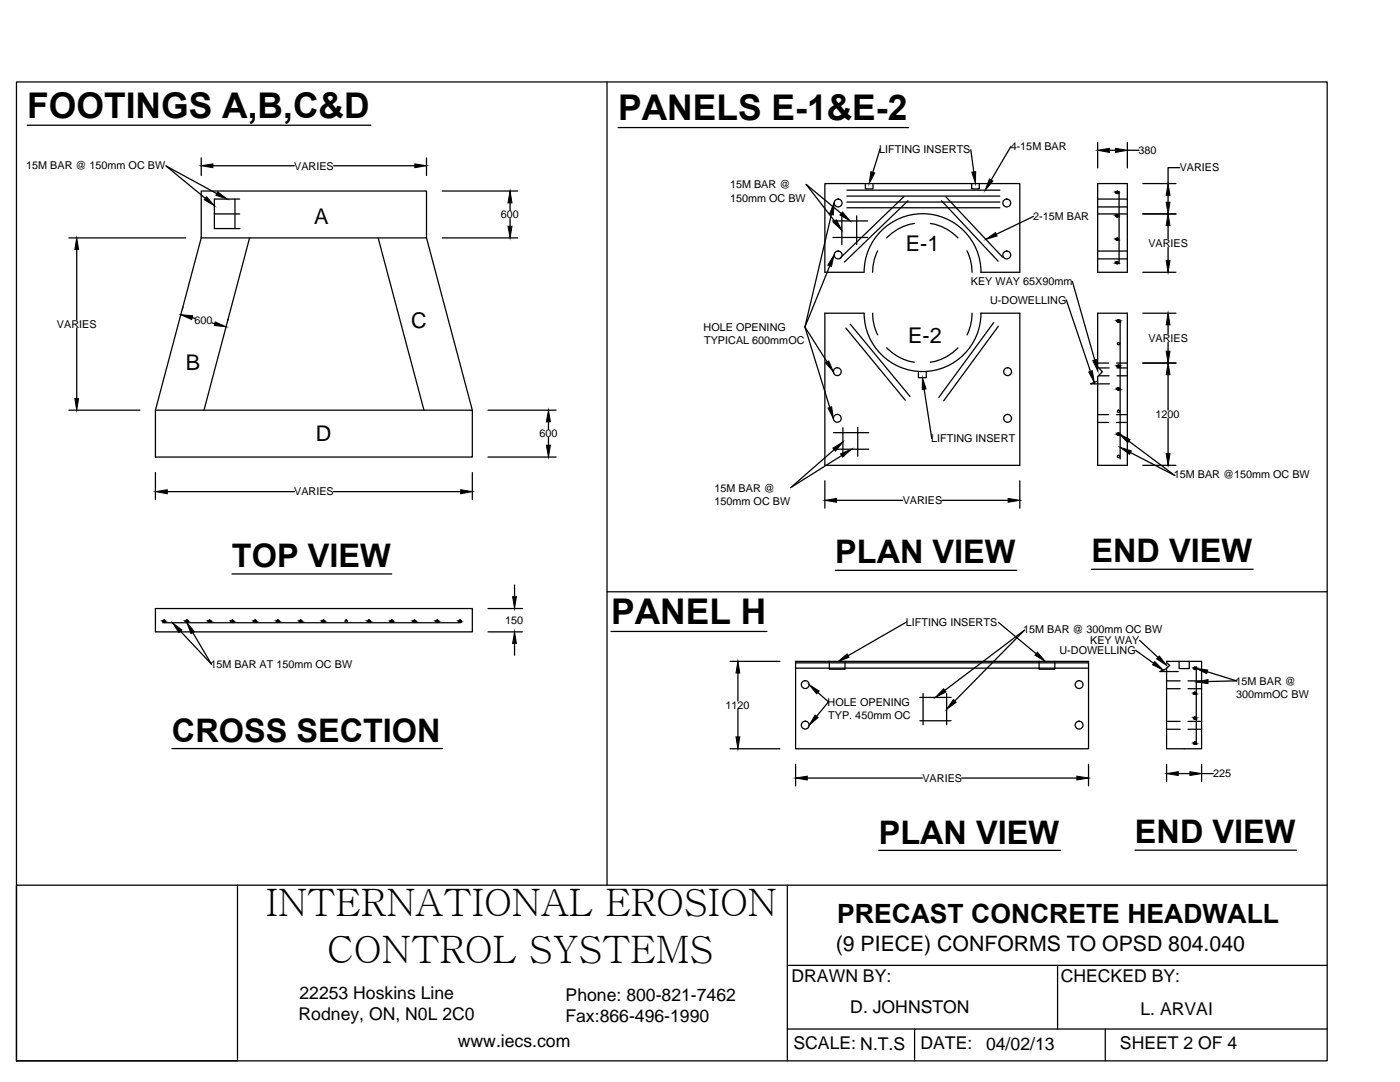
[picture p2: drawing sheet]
<svg xmlns="http://www.w3.org/2000/svg" width="279mm" height="216mm" viewBox="0 0 279 216" stroke-linecap="round" stroke-linejoin="round" font-family="sans-serif">
<!-- layer: 0 -->
<g fill="none" stroke="#000" stroke-width=".25">
<path d="M3.3 16.4h261.6v195.3h-261.6zM121.1 16.4v160.2M5.4 25h68.6M40.2 38.1h44.9v9.4h-44.9zM40.2 31.5v3.5M42.5 33.1h16.2M43.3 38.6l-10.2-5.5 7.9 6.5M46.9 39.7v5.9M47.8 39.7h-5v5.9h5.1M66.6 33.1h16.2M85.1 31.5v3.5M88.3 38.1h15"/>
<path d="M123.3 25.5h58M169 37.9h30.5M169 39.1h30.5M172.7 36.6v1.1h1.5v-1.1M175.6 29.8l-1.4 4.6M180.4 39.2l-12.7 12.2M188.8 39.3l11.3 12M193.7 29.9l.6 4.4M193.9 36.6v1.1h1.5v-1.1M201.7 29.2l-3.9 6.7M219.1 39.7h5.9M219.1 28.5v5"/>
<path d="M219.1 36.6h5.9v17.7h-5.9zM221.4 30h1.3M223.3 38.2v14.4M225 28.5v5M225 30h2.3M228.1 36.6h6.6M233.1 39v1.4M235.4 33.5h-2.3v3.1M13.7 47.5h23.4M15.3 49.8v14.1M40.2 47.5l-9.2 34.3M42.8 42.7h5"/>
<path d="M49.8 47.5l-9.1 34.3M75.5 47.5l9.1 34.3M85.1 47.5l9.2 34.3M88.3 47.5h15M101.8 40.5v1.5M101.8 43.6v1.5M165.6 53.1l-5 12.1M165.9 42.8l-5.3 22.4M166.1 44.1h7.1M166.2 47.4h7M167.9 42.6l-7-5.8 5.7 7.3M168 43.2v5.6"/>
<path d="M169 40.3h30.5M169 41.5h30.5M171 43.1v5.7M172.4 54.3h-7.8v-17.7h38.9v17.7h-7.8M175.2 50.1a9.3 9.3 0 0 0-1.1 4.2M181.2 40.1l-12.7 12.2M182.5 44.6a9.4 9.4 0 0 0-5.5 2.9M185.7 44.6a9.7 9.7 0 0 1 5.5 2.9M187.9 40.1l11.3 12M193 50.1a9.3 9.3 0 0 1 1 4.2M195.8 54.3a11.7 11.7 0 0 0-11.7-11.7 11.7 11.7 0 0 0-11.6 11.7M206.2 43.2l-7.4 3.6"/>
<path d="M212.8 59.8l4.8 14.3M214 56.2l4.5 15.6M219.1 42.7h5.9M219.1 51.7h5.9M219.1 50.1h5.9M219.1 41.3h5.9M228.1 42.7h6.6M228.1 54.3h6.6M233.1 45v2.7M233.1 49.3v2.7M15.3 65.5v14M36.5 61.3l-.1 .4"/>
<path d="M38.3 63.4l.6 .1M42.3 64.4l.6 .2M45.5 63.7l-.1 .4M160.6 65.2l4.4 7M160.6 65.2l5 16.1M168.8 65.5l11.9 14.4M169.7 64.7l11.9 14.4M172.4 62.5h-7.8v30.4h38.9v-30.4h-7.8M172.5 62.5a11.7 11.7 0 0 0 11.6 11.6 11.7 11.7 0 0 0 11.7-11.6M174.1 62.5a9.3 9.3 0 0 0 1.1 4.3M177 69.4a9.4 9.4 0 0 0 5.5 2.9M183.3 74.1v1.3h1.6v-1.3"/>
<path d="M184.4 77.7l1.6 9.8M191.2 69.4a9.7 9.7 0 0 1-5.5 2.9M194 62.5a9.3 9.3 0 0 1-1 4.3M198.3 64.4l-10.9 14.9M199.2 65.1l-10.9 14.9M219.1 62.5h5.9v30.4h-5.9v-17.7l.9-1-.9-1zM219.1 76l-1.4 .6h3.7M219.1 72.4h2.1M219.3 75h2M219.3 73.4h2M222.8 72.4h2.2M222.9 75h2.1"/>
<path d="M222.9 73.4h2.1M223.5 63.9v27.7M228.1 62.5h6.6M228.1 72.4h6.6M233.1 64.8v1.8M233.1 68.3v1.8M233.1 74.8v7M13.7 81.8h14.2M31 81.8h63.3v9.4h-63.3zM31 94.3v5.4M33.4 98.1h25.3M66.6 98.1h25.3"/>
<path d="M94.3 94.3v5.4M97.4 81.8h13.6M97.4 91.2h13.6M109.5 84.2v1.5M109.5 87.3v1.5M164.6 95.9v5.5M166.4 86.3h7M166.4 89.6h7M166.5 89.7l-8.7 7.6 10.2-6.4M166.9 99.8h13.3M168.2 85.4v5.6M171.2 85.3v5.7"/>
<path d="M188 99.8h13.2M203.5 95.9v5.5M219.1 84.3h2.1M219.1 82.7h2.1M222.8 84.3h2.2M222.8 82.7h2.2M225.3 88l9.2 6.9-8.9-4.6M228.1 92.9h6.6M233.1 83.5v7M46.3 114.5h31.9M102.7 116.7v2.4M121.1 118.1h143.8"/>
<path d="M166.7 113.8h36.2M217.8 113.6h32.3M31 121.4h63.3v4.7h-63.3zM32.5 124.3h59.5M36 126l6.2 6.5-3.7-6.3M97.4 121.4h6.9M97.4 126.1h6.9M102.7 128.4v2.3M121.9 126h31.2M145.7 132h9.9M147.3 134.3v5.6M158.8 132h58.4v17.4h-58.4z"/>
<path d="M158.8 133.3h58.4M158.8 132.3h58.4M163.2 138.2l2.1 1.9-2.3 2.8M165.5 132v1.5h3.1v-1.5M181 124.1l-11.7 6.7M183.6 139.2h6.2M184.2 138.4v6.2M188.5 137.8l16-12.1-14 14.2M188.9 138.4v6.2M199.2 124.2l7.6 6.2M207.4 132v1.5h3.1v-1.5M226.6 129.8l3.6 2.5"/>
<path d="M227.4 127.8l3.7 3.4M232.8 132h7v17.4h-7v-16.1l.7-.5-.7-.5zM232.8 133.4l-1.3 .6h3.6M232.8 137.4h2.7M232.8 135.9h2.7M235.3 132v1.4h2v-1.4M237.1 137.4h2.7M237.1 135.9h2.7M238.7 133v15.6M240.9 134l5.9 1.9-5.7 .1M34.3 149.4h54M145.7 149.4h9.9"/>
<path d="M147.3 141.5v5.5M158.8 152.5v4.3M161.1 155.3h23M183.6 143.8h6.2M191.9 155.3h23M217.2 152.5v4.3M232.8 152.5v3.4M232.8 145.5h2.7M232.8 143.9h2.7M235.1 154.4h2.4M237.1 145.5h2.7M237.1 143.9h2.7"/>
<path d="M239.8 152.5v3.4M239.8 154.4h2.3M3.3 176.6h44.1v35.1h-44.1zM47.4 176.6h217.5M157.1 176.6v28.7M175.4 169.7h36.2M226.5 169.6h32.2M157.1 192.6h107.8M211.1 192.6v12.7M182.5 205.3h-25.4v6.4M220.6 205.3h-38.1v6.4M264.9 205.3h-44.3v6.4"/>
<circle cx="223" cy="38.4" r=".23"/>
<circle cx="167.3" cy="50.9" r=".78"/>
<circle cx="167.3" cy="40.5" r=".78"/>
<circle cx="200.9" cy="50.9" r=".78"/>
<circle cx="200.9" cy="40.5" r=".78"/>
<circle cx="223" cy="52.4" r=".23"/>
<circle cx="223" cy="47.7" r=".23"/>
<circle cx="223" cy="43" r=".23"/>
<circle cx="167.1" cy="74.2" r=".78"/>
<circle cx="201.1" cy="74.2" r=".78"/>
<circle cx="223.2" cy="77.6" r=".23"/>
<circle cx="223.2" cy="73.1" r=".23"/>
<circle cx="223.2" cy="68.6" r=".23"/>
<circle cx="223.2" cy="64" r=".23"/>
<circle cx="167.1" cy="83.5" r=".78"/>
<circle cx="201.1" cy="83.5" r=".78"/>
<circle cx="223.2" cy="91.1" r=".23"/>
<circle cx="223.2" cy="86.6" r=".23"/>
<circle cx="223.2" cy="82.1" r=".23"/>
<circle cx="32.8" cy="123.9" r=".23"/>
<circle cx="37.3" cy="123.9" r=".23"/>
<circle cx="41.8" cy="123.9" r=".23"/>
<circle cx="46.4" cy="123.9" r=".23"/>
<circle cx="50.9" cy="123.9" r=".23"/>
<circle cx="55.5" cy="123.9" r=".23"/>
<circle cx="60" cy="123.9" r=".23"/>
<circle cx="64.6" cy="123.9" r=".23"/>
<circle cx="69.1" cy="123.9" r=".23"/>
<circle cx="73.6" cy="123.9" r=".23"/>
<circle cx="78.2" cy="123.9" r=".23"/>
<circle cx="82.7" cy="123.9" r=".23"/>
<circle cx="87.3" cy="123.9" r=".23"/>
<circle cx="91.8" cy="123.9" r=".23"/>
<circle cx="160.7" cy="136.6" r=".78"/>
<circle cx="215.4" cy="136.6" r=".78"/>
<circle cx="238.5" cy="138.3" r=".23"/>
<circle cx="238.5" cy="133.3" r=".23"/>
<circle cx="160.7" cy="144.7" r=".78"/>
<circle cx="215.4" cy="144.7" r=".78"/>
<circle cx="238.5" cy="148.3" r=".23"/>
<circle cx="238.5" cy="143.3" r=".23"/>
</g>
<g fill="#000" stroke="#000" stroke-width=".2">
<path d="M41.2 39.3l1.6 1.7-2-1.2zM40.2 33.1l2.3-.4v.8zM43.5 38.3l1.8 1.4-2.2-.7zM82.8 32.7l2.3 .4-2.3 .4zM173.8 34.3l.8 .2-1.1 2.1zM194 34.3h.7v2.3zM197.5 35.7l.6 .4-1.5 1.8zM219.1 30l2.3-.4v.8zM222.7 29.6l2.3 .4-2.3 .4zM222.7 38.4h.5l-.1 .2zM222.8 38.2h.3zM233.1 36.6l.4 2.4h-.8z"/>
<path d="M15.3 47.5l.4 2.3h-.8zM101.8 38.1l.4 2.4h-.8zM101.4 45.1h.8l-.4 2.4zM166.4 50.9l-.5 2.3-.7-.3zM166.4 40.5l-.1 2.4-.7-.2zM166.3 44.3l.6-.4 1.1 2zM168.1 42.3l1.6 1.8-2.1-1.2zM196.8 47.8l1.9-1.4 .3 .7zM222.7 43.1h.5l-.1 .1zM222.7 47.8h.5l-.1 .1zM222.7 52.4h.5l-.1 .2zM222.8 42.9h.3z"/>
<path d="M222.8 47.6h.3zM222.8 52.3h.3zM233.1 42.7l.4 2.3h-.8zM232.7 52h.8l-.4 2.3zM232.7 40.4h.8l-.4 2.3zM14.9 79.5h.8l-.4 2.3zM36.1 62.8l2.4 .2-.2 .8zM43 64.2l2.1 1-2.3-.2zM164.7 72.4l.7-.4 .9 2.2zM184.1 75.4l.7 2.2-.7 .1zM217.3 74.2l.7-.2 .4 2.3zM218.1 71.9l.7-.2 .3 2.4z"/>
<path d="M223 64.1h.4v.1zM223 73.1h.4v.2zM223 77.6h.4v.2zM223 63.9h.4zM223 72.9h.4zM223 77.4h.4zM233.1 72.4l.4 2.4h-.8zM233.1 62.5l.4 2.3h-.8zM232.7 70.1h.8l-.4 2.3zM31 98.1l2.4-.4v.8zM91.9 97.7l2.4 .4-2.4 .4zM109.5 81.8l.3 2.4h-.8z"/>
<path d="M109 88.8h.8l-.3 2.4zM165.3 81.4l.7-.2 .3 2.3zM166.2 89.4l2-1.2-1.5 1.8zM164.6 99.8l2.3-.3v.7zM167.8 90.6l2.1-1-1.7 1.6zM201.2 99.5l2.3 .3-2.3 .4zM223 86.6h.4v.2zM223 86.5h.4zM223.4 86.6l2.1 1.1-.4 .6zM223.5 89.3l2.3 .7-.4 .6zM232.7 90.5h.8l-.4 2.4zM102.3 119.1h.8l-.4 2.3z"/>
<path d="M32.6 124.1h.3zM32.6 123.8h.3zM34.4 124.3l1.9 1.4-.6 .5zM37.1 124.1h.4zM37.1 123.8h.4zM37.3 124.2l1.5 1.8-.7 .4zM41.6 124.1h.4zM41.6 123.8h.4zM46.2 124.1h.3zM46.2 123.8h.3zM50.7 124.1h.4zM50.7 123.8h.4z"/>
<path d="M55.3 124.1h.3zM55.3 123.8h.3zM59.8 124.1h.3zM59.8 123.8h.3zM64.4 124.1h.3zM64.4 123.8h.3zM73.4 124.1h.4zM73.4 123.8h.4zM78 124.1h.3zM78 123.8h.3zM82.5 124.1h.4zM82.5 123.8h.4z"/>
<path d="M87.1 124.1h.3zM87.1 123.8h.3zM91.6 124h.4l-.1 .1zM91.6 123.8h.3zM102.7 126.1l.4 2.3h-.8zM147.3 132l.3 2.3h-.7zM161.5 136.6l2 1.3-.5 .5zM167.2 132l1.9-1.5 .3 .7zM188.3 137.4l.5 .7-2.1 1.1zM207 130.1l1.6 1.8-2.1-1.2zM230.4 132l1.7 1.7-2.1-1.1zM231.4 130.9l1.4 1.9-2-1.3z"/>
<path d="M238.2 133.4h.5l-.1 .1zM238.2 138.4h.5l-.1 .1zM238.3 133.2h.3zM238.3 138.2h.3zM238.7 133.4l2.3 .3-.2 .7zM238.7 136.1l2.4-.5v.8zM146.9 147h.7l-.3 2.4zM158.8 155.3l2.3-.4v.7zM162.7 142.7l.6 .5-1.8 1.5zM190.3 139.6l.5 .5-1.9 1.4zM214.9 154.9l2.3 .4-2.3 .3zM232.8 154.4l2.3-.4v.7z"/>
<path d="M237.5 154l2.3 .4-2.3 .3zM238.2 143.3h.5l-.1 .2zM238.2 148.3h.5l-.1 .2zM238.3 143.1h.3zM238.3 148.1h.3z"/>
<path d="M222.8 38.2l-.1 .2h.5zM222.8 38.2h.3l.1 .2z"/>
<path d="M222.7 38.4l.1 .2h.3zM222.8 38.6h.3z"/>
<path d="M222.8 42.9l-.1 .2h.5zM222.8 42.9h.3l.1 .2z"/>
<path d="M222.7 43.1l.1 .1h.3zM222.8 43.2h.3z"/>
<path d="M222.8 47.6l-.1 .2h.5zM222.8 47.6h.3l.1 .2z"/>
<path d="M222.7 47.8l.4 .1zM222.8 47.9h.3z"/>
<path d="M222.8 52.3l-.1 .1h.5zM222.8 52.3h.3l.1 .1z"/>
<path d="M222.7 52.4l.1 .2h.3zM222.8 52.6h.3z"/>
<path d="M223 63.9v.2h.4zM223 63.9h.4v.2z"/>
<path d="M223 64.1v.1h.4zM223 64.2h.4z"/>
<path d="M223 72.9v.2h.4zM223 72.9h.4v.2z"/>
<path d="M223 73.1v.2h.4zM223 73.3h.4z"/>
<path d="M223 77.4v.2h.4zM223 77.4h.4v.2z"/>
<path d="M223 77.6v.2h.4zM223 77.8h.4z"/>
<path d="M223 86.5v.1h.4zM223 86.5h.4v.1z"/>
<path d="M223 86.6v.2h.4zM223 86.8h.4z"/>
<path d="M32.6 123.8l-.1 .2h.5zM32.6 123.8h.3l.1 .2z"/>
<path d="M32.5 124l.1 .1h.3zM32.5 124h.5l-.1 .1z"/>
<path d="M37.1 123.8l-.1 .2h.5zM37.1 123.8h.4v.2z"/>
<path d="M37 124l.1 .1h.4zM37 124h.5v.1z"/>
<path d="M41.6 123.8v.2h.5zM41.6 123.8l.5 .2z"/>
<path d="M41.6 124v.1h.4zM41.6 124h.5l-.1 .1z"/>
<path d="M46.2 123.8l-.1 .2h.5zM46.2 123.8l.4 .2z"/>
<path d="M46.1 124l.1 .1h.3zM46.1 124h.5l-.1 .1z"/>
<path d="M50.7 123.8v.2h.4zM50.7 123.8h.4v.2z"/>
<path d="M50.7 124v.1h.4zM50.7 124h.4v.1z"/>
<path d="M55.3 123.8l-.1 .2h.5zM55.3 123.8l.4 .2z"/>
<path d="M55.2 124l.1 .1h.3zM55.2 124h.5l-.1 .1z"/>
<path d="M59.8 123.8v.2h.4zM59.8 123.8l.4 .2z"/>
<path d="M59.8 124v.1h.3zM59.8 124h.4l-.1 .1z"/>
<path d="M64.4 123.8l-.1 .2h.5zM64.4 123.8h.3l.1 .2z"/>
<path d="M64.3 124l.1 .1h.3zM64.3 124h.5l-.1 .1z"/>
<path d="M73.4 123.8v.2h.5zM73.4 123.8l.5 .2z"/>
<path d="M73.4 124v.1h.4zM73.4 124h.5l-.1 .1z"/>
<path d="M78 123.8l-.1 .2h.5zM78 123.8h.3l.1 .2z"/>
<path d="M77.9 124l.1 .1h.3zM77.9 124h.5l-.1 .1z"/>
<path d="M82.5 123.8v.2h.4zM82.5 123.8h.4v.2z"/>
<path d="M82.5 124v.1h.4zM82.5 124h.4v.1z"/>
<path d="M87.1 123.8l-.1 .2h.5zM87.1 123.8l.4 .2z"/>
<path d="M87 124l.1 .1h.3zM87 124h.5l-.1 .1z"/>
<path d="M91.6 123.8v.2h.4zM91.6 123.8l.4 .2z"/>
<path d="M91.6 124v.1h.3zM91.6 124.1h.3z"/>
<path d="M238.3 133.2l-.1 .2h.5zM238.3 133.2h.3l.1 .2z"/>
<path d="M238.2 133.4l.1 .1h.3zM238.3 133.5h.3z"/>
<path d="M238.3 138.2l-.1 .2h.5zM238.3 138.2h.3l.1 .2z"/>
<path d="M238.2 138.4l.1 .1h.3zM238.3 138.5h.3z"/>
<path d="M238.3 143.1l-.1 .2h.5zM238.3 143.1h.3l.1 .2z"/>
<path d="M238.2 143.3l.1 .2h.3zM238.3 143.5h.3z"/>
<path d="M238.3 148.1l-.1 .2h.5zM238.3 148.1h.3l.1 .2z"/>
<path d="M238.2 148.3l.1 .2h.3zM238.3 148.5h.3z"/>
</g>
<g font-size="7.5">
<text x="53" y="182.8">INTERNATIONAL EROSION</text>
<text x="65.3" y="192.1">CONTROL SYSTEMS</text>
</g>
<g font-size="7.1">
<text x="5.4" y="23.5">FOOTINGS A,B,C&amp;D</text>
<text x="123.3" y="24">PANELS E-1&amp;E-2</text>
<text x="121.9" y="124.5">PANEL H</text>
</g>
<g font-size="6.5">
<text x="46.3" y="113.1">TOP VIEW</text>
<text x="166.7" y="112.4">PLAN VIEW</text>
<text x="217.8" y="112.2">END VIEW</text>
<text x="34.3" y="148">CROSS SECTION</text>
<text x="175.4" y="168.3">PLAN VIEW</text>
<text x="226.5" y="168.3">END VIEW</text>
</g>
<text font-size="5.3" x="167.1" y="184.2">PRECAST CONCRETE HEADWALL</text>
<g font-size="4.3">
<text x="62.7" y="44.7">A</text>
<text x="180.8" y="50.1">E-1</text>
<text x="82.1" y="65.5">C</text>
<text x="181.3" y="68.5">E-2</text>
<text x="37.1" y="73.8">B</text>
<text x="63.1" y="88.1">D</text>
</g>
<text font-size="4.2" x="166.8" y="189.7">(9 PIECE) CONFORMS TO OPSD 804.040</text>
<g font-size="3.5">
<text x="158" y="196">DRAWN BY:</text>
<text x="211.7" y="195.9">CHECKED BY:</text>
<text x="59.6" y="203.6">Rodney, ON, N0L 2C0</text>
<text x="59.8" y="199.3">22253 Hoskins Line</text>
<text x="112.9" y="199.8">Phone: 800-821-7462</text>
<text x="169.7" y="202.2">D. JOHNSTON</text>
<text x="227.6" y="202.6">L. ARVAI</text>
<text x="91.4" y="208.9">www.iecs.com</text>
<text x="112.8" y="204">Fax:866-496-1990</text>
<text x="158.4" y="209.2">SCALE: N.T.S</text>
<text x="183.7" y="209.4">DATE:</text>
<text x="196.8" y="209.4">04/02/13</text>
<text x="223.5" y="209.4">SHEET 2 OF 4</text>
</g>
<g font-size="2.2">
<text x="201.7" y="30">4-15M BAR</text>
<text x="5.2" y="33.7">15M BAR @ 150mm OC BW</text>
<text x="58.7" y="33.8">VARIES</text>
<text x="175.5" y="30.6">LIFTING INSERTS</text>
<text x="227.2" y="30.7">380</text>
<text x="235.4" y="34.2">VARIES</text>
<text x="145.7" y="37.6">15M BAR @</text>
<text x="145.7" y="40.2">150mm OC BW</text>
<text x="100" y="43.6">600</text>
<text x="206.2" y="44">2-15M BAR</text>
<text x="229.2" y="49.3">VARIES</text>
<text x="193.7" y="57">KEY WAY 65X90mm</text>
<text x="11.4" y="65.4">VARIES</text>
<text x="38.8" y="64.7">600</text>
<text x="197.6" y="60.6">U-DOWELLING</text>
<text x="140.4" y="66.1">HOLE OPENING</text>
<text x="140.5" y="68.6">TYPICAL 600mmOC</text>
<text x="229.2" y="68.3">VARIES</text>
<text x="230.6" y="83.4">1200</text>
<text x="107.6" y="87.3">600</text>
<text x="185.8" y="88.2">LIFTING INSERT</text>
<text x="234.3" y="95.5">15M BAR @150mm OC BW</text>
<text x="58.7" y="98.9">VARIES</text>
<text x="142.6" y="98.1">15M BAR @</text>
<text x="142.6" y="100.7">150mm OC BW</text>
<text x="180.2" y="100.6">VARIES</text>
<text x="100.8" y="124.5">150</text>
<text x="180.8" y="124.9">LIFTING INSERTS</text>
<text x="204.2" y="126.3">15M BAR @ 300mm OC BW</text>
<text x="211.4" y="130.5">U-DOWELLING</text>
<text x="217.6" y="128.5">KEY WAY</text>
<text x="42" y="133.3">15M BAR AT 150mm OC BW</text>
<text x="246.6" y="136.7">15M BAR @</text>
<text x="144.8" y="141.4">1120</text>
<text x="165.2" y="140.8">HOLE OPENING</text>
<text x="165.3" y="143.4">TYP. 450mm OC</text>
<text x="246.7" y="139.3">300mmOC BW</text>
<text x="242.1" y="155.1">225</text>
<text x="184.1" y="156">VARIES</text>
</g>
</svg>
